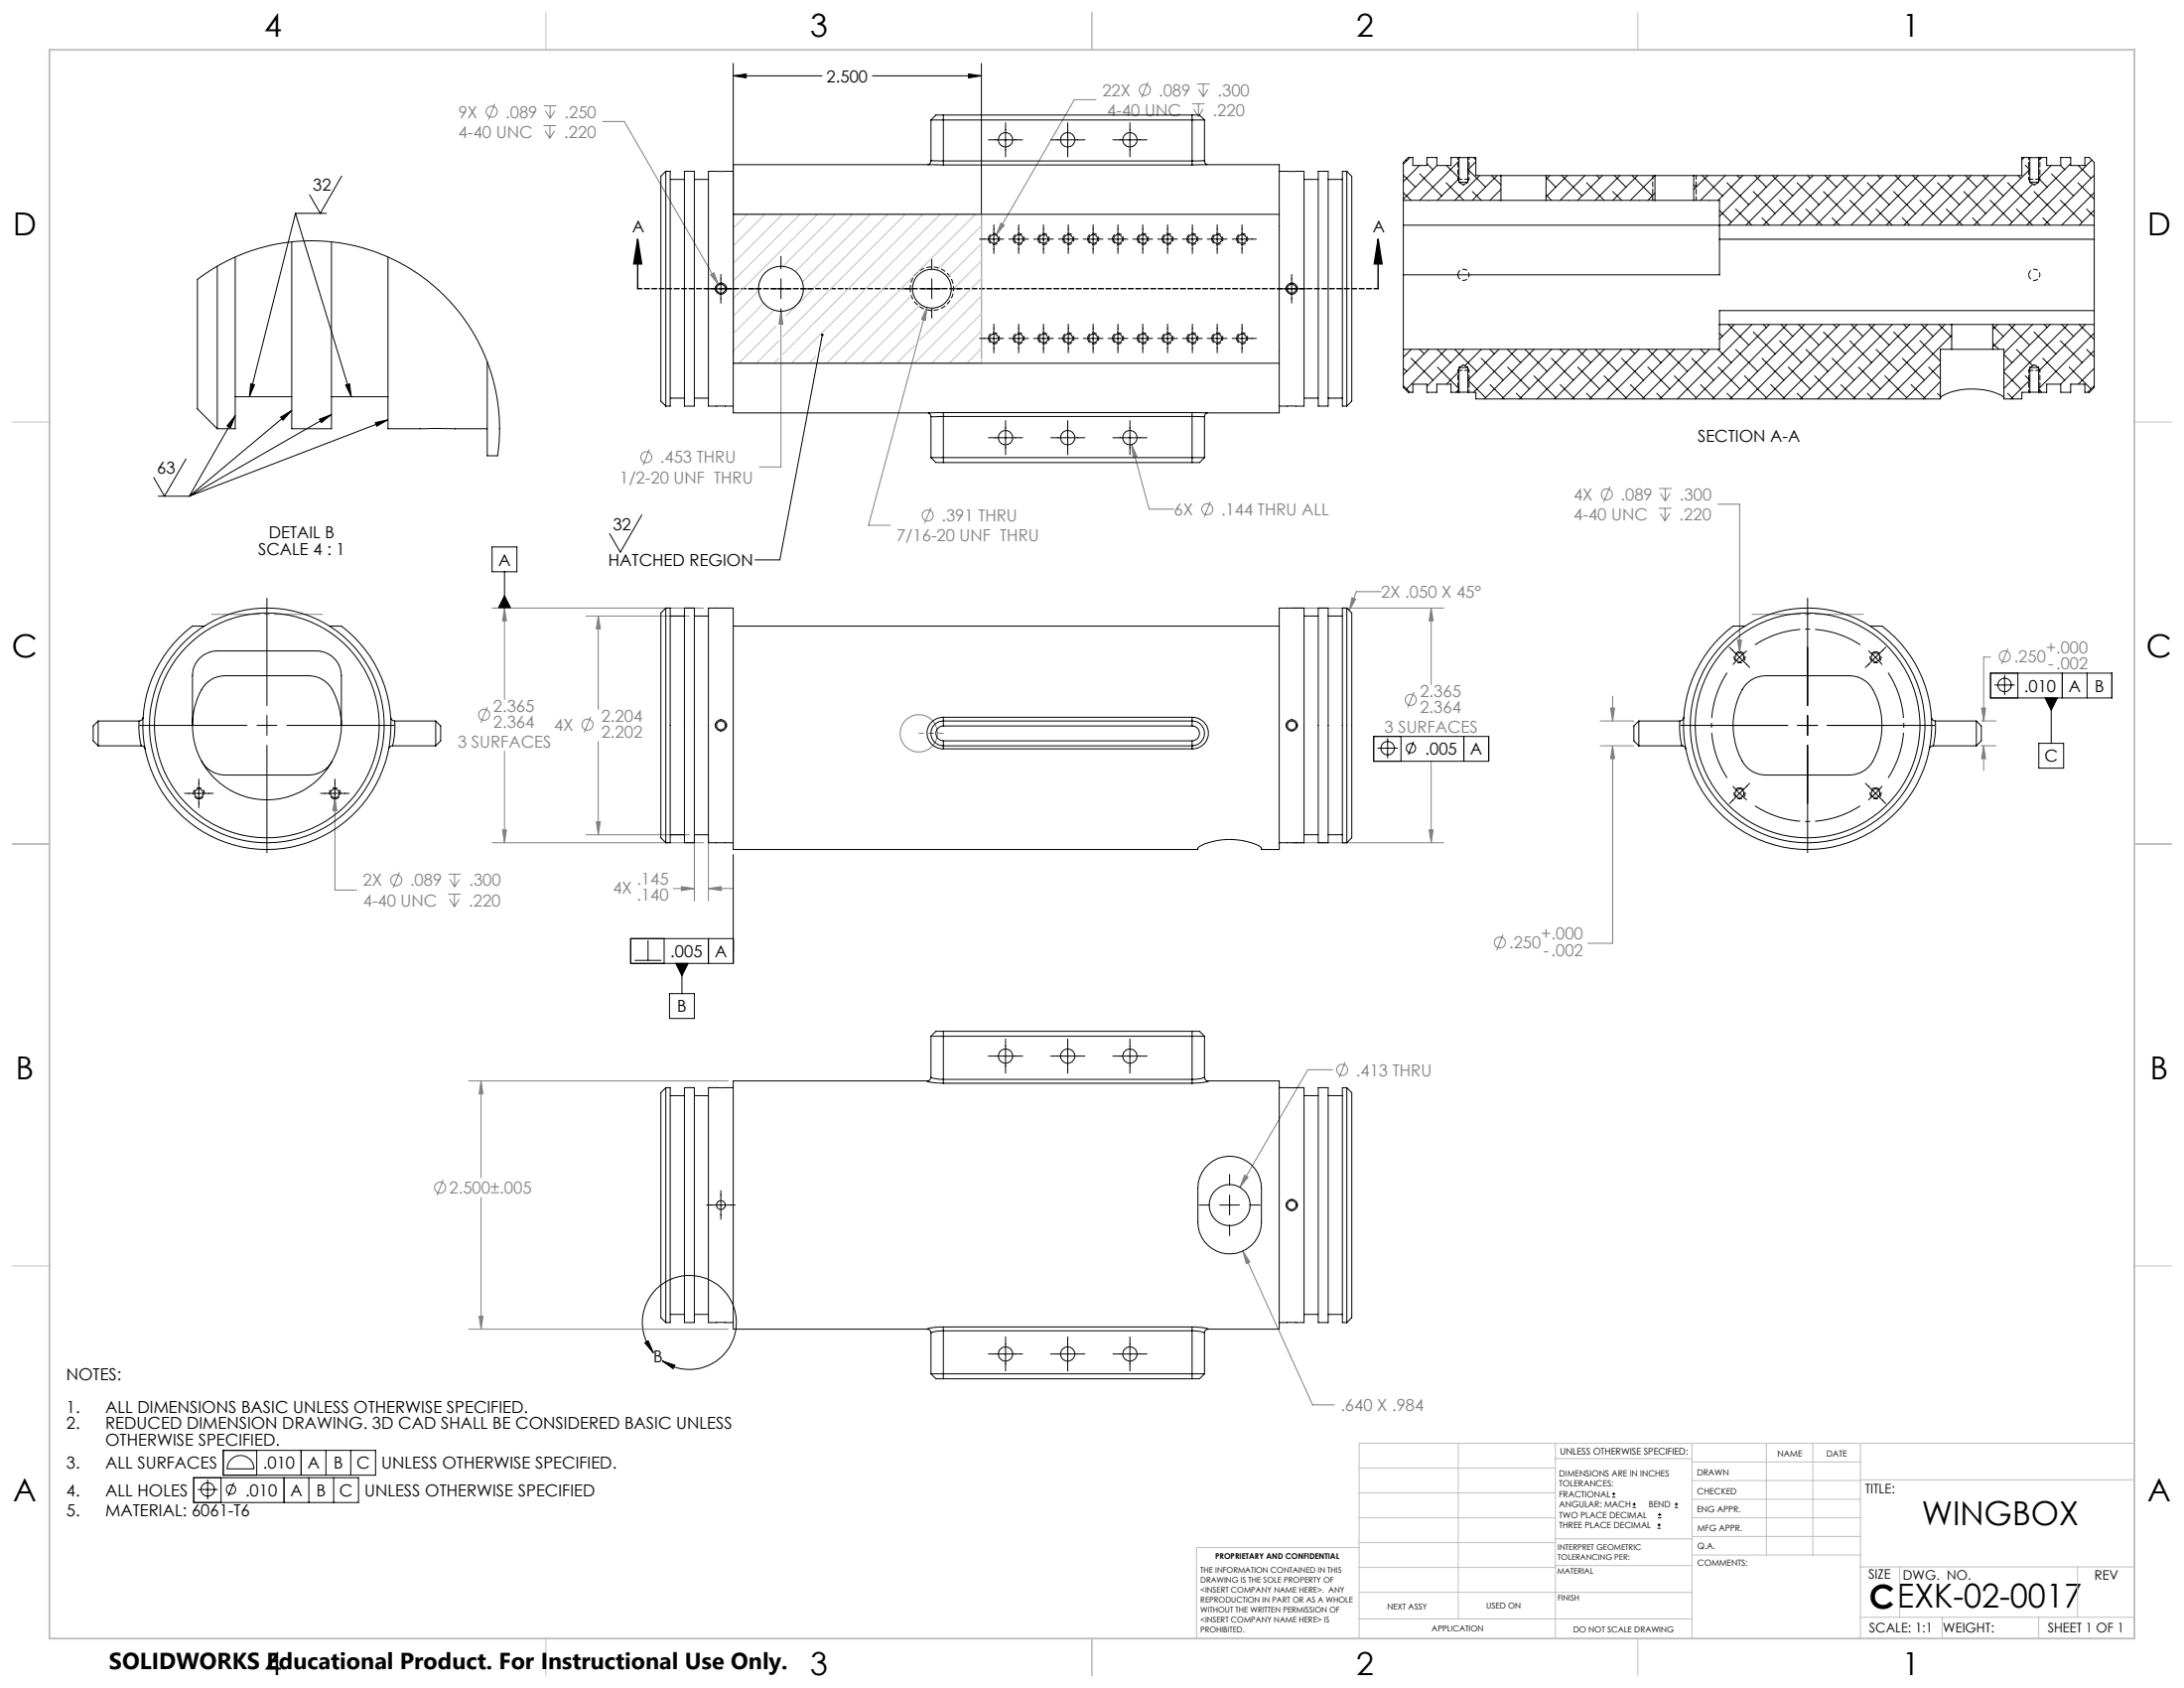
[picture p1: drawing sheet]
<svg xmlns="http://www.w3.org/2000/svg" width="559mm" height="432mm" viewBox="0 0 559 432" stroke-linecap="round" stroke-linejoin="round" font-family="sans-serif">
<g fill="none" stroke="#808080" stroke-width=".25">
<path d="M126.6 26.6l-1.6 4M139.1 32.1h3.2M139.1 27.1h3.2M139.5 33.4l1.2 2M139.5 28.3l1.3 2M140.7 32.1v3.3M140.8 27.1v3.2M141.9 33.4l-1.2 2M142 28.3l-1.2 2M154.2 31.1h5.5l24.2 41.8M280.4 25.5h-5.5l-20.1 34.7M293.7 21l-1.6 4"/>
<path d="M305 26.6h3.2M305.4 27.9l1.2 1.9M306.2 21.5h3.3M306.6 26.6v3.2M306.7 22.8l1.2 1.9M307.8 27.9l-1.2 1.9M307.9 21.5v3.2M309.1 22.8l-1.2 1.9M256.1 57.1l.9 .5-2.2 2.6zM181.8 70.3l.9-.5 1.2 3.1zM199.8 79.6l.5 3.3h-1zM199.8 79.6v39.9h-5.5"/>
<path d="M237.1 78.6l-.3 3.4-1-.3zM237.1 78.6l-14.9 55.8h5.6M166.2 114.9l-1.7 4.1M289.6 113.7l1.3 3.1-1 .3zM289.6 113.7l4.4 16.5h6.4M238.2 129.9l-1.6 4M309.7 128.2l-1.6 4.1M411.9 124.4l-1.6 4.1M424.4 130h3.2M424.5 125h3.2M424.8 131.3l1.2 1.9M424.9 126.2l1.2 2"/>
<path d="M426 130v3.2M426.1 125v3.2M427.2 131.3l-1.2 1.9M427.3 126.2l-1.2 2M439.5 129h5.6v38M125.9 155.5h54.1M129.1 155.5l.5 3.3h-1zM129.1 155.5v23.4M149.9 157.6h26.5M153.1 157.6l.5 3.3h-1zM153.1 157.6v23.9M330.6 155.5h38.8"/>
<path d="M345.9 152.9l1 .3-1.7 3zM353.4 151.3h-6.4l-1.8 4.9M366.2 155.5l.5 3.3h-1zM366.2 155.5v19.6M361.8 177l-1.6 4M412.6 178.1v6.3M444.6 163.7h1l-.5 3.3zM509.3 168.1h-1.8v16.3M513.8 165.9l-1.7 4M124.7 180.8l-1.7 4.1M129.1 192.2v23.4M151.1 183.3l-1.6 4.1"/>
<path d="M153.1 189.7v23.8M366.2 194.7v20.9M409.4 184.4h8.6M409.4 190.8h8.6M412.1 181.1h1l-.5 3.3zM412.6 190.8l.5 3.3h-1zM412.6 190.8v50.5h-6.3M506.9 184.4h3.8M506.9 190.8h3.8M507 181.1h1l-.5 3.3zM507.5 190.8l.5 3.3h-1zM507.5 190.8v6.3"/>
<path d="M85.7 204.1l.5 3.3h-1zM85.7 204.1v23.6h5.5M125.9 215.6h54.1M128.6 212.3h1l-.5 3.3zM149.9 213.5h26.5M152.6 210.2h1l-.5 3.3zM177.7 214.8v15.7M181.3 214.8v15.7M330.6 215.6h38.8M365.7 212.3h1l-.5 3.3zM102.2 223.1l-1.6 4.1M114.7 228.7h3.2"/>
<path d="M114.7 223.6h3.2M115 230l1.3 2M115.1 224.9l1.2 2M116.3 228.7v3.3M116.3 223.6v3.3M117.5 230l-1.2 2M117.5 224.9l-1.2 2M172.3 227.3h5.4M174.3 226.8l3.4 .5-3.4 .5zM181.3 227.3l3.3-.5v1zM181.3 227.3h6.3M384.6 239.1l-1.7 4"/>
<path d="M119.9 276.5h66.4M123.1 276.5l.5 3.3h-1zM123.1 276.5v24.7M341 273.6h-6.4l-17.3 30.1M344.2 271.7l-1.6 4M113.4 301.8l-1.6 4M123.1 306.3v33.7M318.5 300.6l.8 .5-2 2.6zM122.6 336.7h1l-.5 3.3zM318 320l1.8 2.8-.9 .5zM318 320l17.8 39.4h5.6M119.9 340h66.4"/>
<circle cx="125.8" cy="28.6" r="1.42"/>
<circle cx="292.9" cy="23" r="1.4"/>
<circle cx="165.4" cy="117" r="1.4"/>
<circle cx="237.4" cy="131.9" r="1.41"/>
<circle cx="308.9" cy="130.3" r="1.41"/>
<circle cx="411.1" cy="126.5" r="1.41"/>
<circle cx="361" cy="179" r="1.42"/>
<circle cx="512.9" cy="167.9" r="1.41"/>
<circle cx="123.9" cy="182.8" r="1.41"/>
<circle cx="150.3" cy="185.4" r="1.4"/>
<circle cx="235.1" cy="187.6" r="4.8"/>
<circle cx="101.4" cy="225.2" r="1.41"/>
<circle cx="383.8" cy="241.1" r="1.41"/>
<circle cx="343.4" cy="273.7" r="1.41"/>
<circle cx="112.6" cy="303.8" r="1.41"/>
</g>
<g fill="none" stroke="#000" stroke-width=".25">
<path d="M187.6 19.4l3.3-.5v1zM187.6 16.2v75.5M187.6 19.4h22.7M223.2 19.4h27.9M247.8 18.9l3.3 .5-3.3 .5zM251.1 16.2v75.5M252.9 35.8h8.8M257.3 31.4v8.7M268.8 35.8h8.8M273.2 31.4v8.7M284.7 35.8h8.8M289.1 31.4v8.7"/>
<path d="M75.6 54.6h7.9M75.6 54.6l-11.8 46.9M75.6 54.6l14.3 46.9M87.4 45l-5.4 9.6-2.8-4.8M254.3 57.5v7.3M260.6 57.5v7.3M267 57.5v7.3M273.3 57.5v7.3M279.7 57.5v7.3M286 57.5v7.3M292.4 57.5v7.3M298.7 57.5v7.3"/>
<path d="M305.1 57.5v7.3M311.4 57.5v7.3M317.8 57.5v7.3M180.8 73.9h7.3M184.4 70.2v7.3M191.5 73.9h3.2M197.3 73.9h5.1M199.8 65.6v3.2M199.8 71.3v5.1M199.8 79v3.2M204.9 73.9h3.2M230.9 73.9h2.4"/>
<path d="M235.9 73.9h5M238.4 66.4v2.4M238.4 71.3v5.1M238.4 79v2.4M243.5 73.9h2.4M250.6 61.2h6.2M258.1 61.2h5.1M264.4 61.2h5.1M270.8 61.2h5.1M277.1 61.2h5.1M283.5 61.2h5.1M289.8 61.2h5.1"/>
<path d="M296.2 61.2h5.1M302.5 61.2h5.1M308.9 61.2h5.1M315.2 61.2h6.3M326.8 73.9h7.4M330.5 70.2v7.3M64.1 98.2l1 .2-1.3 3.1zM88.4 98.5l1-.3 .5 3.3zM210.4 85.7l-10.9 57.5h-6.3M250.6 86.6h6.2M254.3 82.9v7.3M258.1 86.6h5.1"/>
<path d="M260.6 82.9v7.3M264.4 86.6h5.1M267 82.9v7.3M270.8 86.6h5.1M273.3 82.9v7.3M277.1 86.6h5.1M279.7 82.9v7.3M283.5 86.6h5.1M286 82.9v7.3M289.8 86.6h5.1M292.4 82.9v7.3M296.2 86.6h5.1"/>
<path d="M298.7 82.9v7.3M302.5 86.6h5.1M305.1 82.9v7.3M308.9 86.6h5.1M311.4 82.9v7.3M315.2 86.6h6.3M317.8 82.9v7.3M47.6 117.4l-5.5 9.5-2.8-4.7M60.2 106.3l-1.2 3.1-.9-.5zM60.2 106.3l-11.8 20.6M71.8 106.7l2.8-1.7-2.2 2.5zM74.6 105l-26.2 21.9"/>
<path d="M81.7 107.2l3.1-1.2-2.6 2.1zM84.8 106l-36.4 20.9M96 108.1l3.3-.7-2.9 1.6zM99.3 107.4l-50.9 19.5M252.9 112h8.8M257.3 107.6v8.7M268.8 112h8.8M273.2 107.6v8.7M284.7 112h8.8M289.1 107.6v8.7M40.5 126.9h7.9M125.9 139.9h6.4v6.4h-6.4z"/>
<path d="M164.2 131.7l-5.5 9.6-2.7-4.8M68.3 153v27.5M129.1 152.4l1.6 3.1h-3.2zM129.1 146.3v9.2M462.5 153v27.5M442.5 165.6l5.2 5.1M447 166.5l-1.7 1.4-1.9 2.1M478 166.5l1.7 1.4 1.9 2.1M482.5 165.6l-5.2 5.1M509.3 172.2h31v6.3h-31zM510.3 175.2h5.2M512.9 172.6v5.2"/>
<path d="M516.3 172.2v6.3M523.2 178.5h3.2l-1.6 3.2zM524.8 178.5v11.6M527.6 172.2v6.3M534 172.2v6.3M35.7 185.6h27.5M50.9 199.3v7.3M65.8 185.6h5M68.3 183v5.1M68.3 190.6v27.5M73.4 185.6h27.5M85.7 199.3v7.3"/>
<path d="M351.5 188.4h29.4v6.3h-29.4zM352.5 191.4h5.1M355 188.8v5.2M358.5 188.4v6.3M361.7 189.7l-1.4 3.4M374.5 188.4v6.3M429.9 185.6h27.5M460 185.6h5M462.5 183v5.1M462.5 190.6v27.5M467.6 185.6h27.5M521.7 190.1h6.3v6.4h-6.3z"/>
<path d="M47.2 203h7.3M82 203h7.4M187.6 218.6v27.9h-26.2v-6.4h26.2M443.4 201.1l1.5 1.6 2.1 1.9M447.7 200.4l-5.2 5.2M477.3 200.4l5.2 5.2M481.6 201.1l-3.6 3.5M162.4 245.7h6.8M165.8 240.5v5.2M169.9 240.1v6.4M171.3 254.2h6.4v6.3h-6.4zM172.9 246.5h3.2l-1.6 3.1z"/>
<path d="M174.5 246.5v7.7M181.3 240.1v6.4M252.9 270.2h8.8M257.3 265.8v8.7M268.8 270.2h8.8M273.2 265.8v8.7M284.7 270.2h8.8M289.1 265.8v8.7M180.8 308.3h7.3M184.4 304.6v7.3M306.8 308.3h2.7M312.1 308.3h5"/>
<path d="M314.6 300.5v2.7M314.6 305.7v5.1M314.6 313.3v2.8M319.7 308.3h2.7M165 343.5l.8-.5 1.4 3zM167.2 346a12 12 0 0 1 6-19.3 12 12 0 0 1 15 13.6 12 12 0 0 1-18.7 7.9M169.5 348.2l3.2 1-.5 .9zM252.9 346.4h8.8M257.3 342v8.7M268.8 346.4h8.8M273.2 342v8.7M284.7 346.4h8.8"/>
<path d="M289.1 342v8.7M49.6 378h42.1v6.4h-42.1zM53.1 378.5v5.1M56.6 378v6.4M57.1 371h39v6.4h-39zM58.9 373.6a3.4 3.4 0 0 1 3.8-1.1 3.4 3.4 0 0 1 2.3 3.2h-6.9l.2-1.2zM59.8 379.3l-1.4 3.4M65.7 371v6.4M72.7 378v6.4M77 371v6.4M79 378v6.4M83.4 371v6.4"/>
<path d="M85.4 378v6.4M89.7 371v6.4M50.6 381h5.1M412.5 383h.8M412.5 382.1h.8M412.9 381.7v.9M417.7 385.6h.8M417.7 384.8h.8M418.1 384.4v.8M424.1 390.9h.8M424.1 390.1h.8M424.2 388.3h.9"/>
<path d="M424.2 387.5h.9M424.5 389.7v.8M424.6 387v.9M428.5 385.6h.8M428.5 384.8h.8M428.9 384.4v.8"/>
<circle cx="512.9" cy="175.2" r="1.71"/>
<circle cx="355" cy="191.4" r="1.72"/>
<circle cx="361" cy="191.4" r="1.2"/>
<circle cx="53.1" cy="381" r="1.72"/>
<circle cx="59.1" cy="381" r="1.2"/>
</g>
<path d="M163.2 61.2l1 6.3h-2.1zM163.2 61.2v12.7M352.6 61.2l1 6.3h-2zM352.6 61.2v12.7" fill="none" stroke="#000" stroke-width=".35"/>
<g fill="none" stroke="#000" stroke-width=".25" stroke-dasharray="1.3 .6" stroke-linecap="butt">
<path d="M183 73.8a1.42 1.42 0 0 1 2.1-1.2 1.42 1.42 0 0 1 .2 2.4 1.42 1.42 0 0 1-2.2-1l-.1-.2M185.9 73.8a1.42 1.42 0 0 0-2.1-1.2 1.42 1.42 0 0 0-.1 2.4 1.42 1.42 0 0 0 2.2-1v-.2M252.9 61.1a1.42 1.42 0 0 1 2.1-1.2 1.42 1.42 0 0 1 .1 2.4 1.42 1.42 0 0 1-2.2-1v-.2M259.2 61.1a1.42 1.42 0 0 1 2.1-1.2 1.42 1.42 0 0 1 .2 2.4 1.42 1.42 0 0 1-2.2-1l-.1-.2M265.6 61.1a1.42 1.42 0 0 1 2.1-1.2 1.42 1.42 0 0 1 .1 2.4 1.42 1.42 0 0 1-2.2-1v-.2M271.9 61.1a1.42 1.42 0 0 1 2.1-1.2 1.42 1.42 0 0 1 .2 2.4 1.42 1.42 0 0 1-2.2-1l-.1-.2M278.3 61.1a1.42 1.42 0 0 1 2.1-1.2 1.42 1.42 0 0 1 .1 2.4 1.42 1.42 0 0 1-2.2-1v-.2M284.6 61.1a1.42 1.42 0 0 1 2.1-1.2 1.42 1.42 0 0 1 .2 2.4 1.42 1.42 0 0 1-2.2-1l-.1-.2M291 61.1a1.42 1.42 0 0 1 2.1-1.2 1.42 1.42 0 0 1 .1 2.4 1.42 1.42 0 0 1-2.2-1v-.2M297.3 61.1a1.42 1.42 0 0 1 2.1-1.2 1.42 1.42 0 0 1 .2 2.4 1.42 1.42 0 0 1-2.2-1l-.1-.2M303.7 61.1a1.42 1.42 0 0 1 2.1-1.2 1.42 1.42 0 0 1 .1 2.4 1.42 1.42 0 0 1-2.2-1v-.2M310 61.1a1.42 1.42 0 0 1 2.1-1.2 1.42 1.42 0 0 1 .2 2.4 1.42 1.42 0 0 1-2.2-1l-.1-.2"/>
<path d="M316.4 61.1a1.42 1.42 0 0 1 2.1-1.2 1.42 1.42 0 0 1 .1 2.4 1.42 1.42 0 0 1-2.2-1v-.2M329.1 73.8a1.42 1.42 0 0 1 2.1-1.2 1.42 1.42 0 0 1 .1 2.4 1.42 1.42 0 0 1-2.2-1v-.2M331.9 73.8a1.42 1.42 0 0 0-2-1.2 1.42 1.42 0 0 0-.2 2.4 1.42 1.42 0 0 0 2.2-1v-.2M373 70.3a1.42 1.42 0 0 0 2.1 1.3 1.42 1.42 0 0 0 .2-2.5 1.42 1.42 0 0 0-2.3 1v.2M519.1 70.3a1.42 1.42 0 0 0 2.1 1.3 1.42 1.42 0 0 0 .1-2.5 1.42 1.42 0 0 0-2.2 1v.2M252.9 86.5a1.42 1.42 0 0 1 2.1-1.2 1.42 1.42 0 0 1 .1 2.4 1.42 1.42 0 0 1-2.2-1v-.2M259.2 86.5a1.42 1.42 0 0 1 2.1-1.2 1.42 1.42 0 0 1 .2 2.4 1.42 1.42 0 0 1-2.2-1l-.1-.2M265.6 86.5a1.42 1.42 0 0 1 2.1-1.2 1.42 1.42 0 0 1 .1 2.4 1.42 1.42 0 0 1-2.2-1v-.2M271.9 86.5a1.42 1.42 0 0 1 2.1-1.2 1.42 1.42 0 0 1 .2 2.4 1.42 1.42 0 0 1-2.2-1l-.1-.2M278.3 86.5a1.42 1.42 0 0 1 2.1-1.2 1.42 1.42 0 0 1 .1 2.4 1.42 1.42 0 0 1-2.2-1v-.2M284.6 86.5a1.42 1.42 0 0 1 2.1-1.2 1.42 1.42 0 0 1 .2 2.4 1.42 1.42 0 0 1-2.2-1l-.1-.2M291 86.5a1.42 1.42 0 0 1 2.1-1.2 1.42 1.42 0 0 1 .1 2.4 1.42 1.42 0 0 1-2.2-1v-.2"/>
<path d="M297.3 86.5a1.42 1.42 0 0 1 2.1-1.2 1.42 1.42 0 0 1 .2 2.4 1.42 1.42 0 0 1-2.2-1l-.1-.2M303.7 86.5a1.42 1.42 0 0 1 2.1-1.2 1.42 1.42 0 0 1 .1 2.4 1.42 1.42 0 0 1-2.2-1v-.2M310 86.5a1.42 1.42 0 0 1 2.1-1.2 1.42 1.42 0 0 1 .2 2.4 1.42 1.42 0 0 1-2.2-1l-.1-.2M316.4 86.5a1.42 1.42 0 0 1 2.1-1.2 1.42 1.42 0 0 1 .1 2.4 1.42 1.42 0 0 1-2.2-1v-.2M445.1 166.7a1.42 1.42 0 0 1 1.3 2.1 1.42 1.42 0 0 1-2.5 .1 1.42 1.42 0 0 1 1-2.2h.2M479.9 166.7a1.42 1.42 0 0 1 1.3 2.1 1.42 1.42 0 0 1-2.5 .1 1.42 1.42 0 0 1 1-2.2h.2M183 185.5a1.42 1.42 0 0 0 2.1 1.3 1.42 1.42 0 0 0 .2-2.4 1.42 1.42 0 0 0-2.2 1l-.1 .1M185.9 185.5a1.42 1.42 0 0 1-2.1 1.3 1.42 1.42 0 0 1-.1-2.4 1.42 1.42 0 0 1 2.2 1v.1M329.1 185.5a1.42 1.42 0 0 0 2.1 1.3 1.42 1.42 0 0 0 .1-2.4 1.42 1.42 0 0 0-2.2 1v.1M331.9 185.5a1.42 1.42 0 0 1-2 1.3 1.42 1.42 0 0 1-.2-2.4 1.42 1.42 0 0 1 2.2 1v.1M50.9 204.4a1.42 1.42 0 0 1-1.3-2.1 1.42 1.42 0 0 1 2.5-.2 1.42 1.42 0 0 1-1 2.3h-.2M85.7 204.4a1.42 1.42 0 0 1-1.3-2.1 1.42 1.42 0 0 1 2.5-.2 1.42 1.42 0 0 1-1 2.3h-.2"/>
<path d="M445.1 201.5a1.42 1.42 0 0 1 1.3 2.1 1.42 1.42 0 0 1-2.5 .1 1.42 1.42 0 0 1 1-2.2h.2M479.9 201.5a1.42 1.42 0 0 1 1.3 2.1 1.42 1.42 0 0 1-2.5 .1 1.42 1.42 0 0 1 1-2.2h.2M329.1 308.3a1.42 1.42 0 0 0 2.1 1.2 1.42 1.42 0 0 0 .1-2.4 1.42 1.42 0 0 0-2.2 1v.2M331.9 308.3a1.42 1.42 0 0 1-2 1.2 1.42 1.42 0 0 1-.2-2.4 1.42 1.42 0 0 1 2.2 1v.2"/>
</g>
<path d="M232.9 73.8a5.6 5.6 0 0 1 8.2-4.8 5.6 5.6 0 0 1 .3 9.5 5.6 5.6 0 0 1-8.5-4.3v-.4" fill="none" stroke="#000" stroke-width=".25" stroke-dasharray="1.3 .6" stroke-dashoffset=".3" stroke-linecap="butt"/>
<path d="M441.9 172.1a24.6 24.6 0 0 0 0 26.9M476 164.9a24.6 24.6 0 0 0-27 0M483.1 199a24.6 24.6 0 0 0 0-26.9M449 206.1a24.6 24.6 0 0 0 27 0" fill="none" stroke="#000" stroke-width=".25" stroke-dasharray="15.2 1.3 1.3 1.3" stroke-dashoffset="2.9" stroke-linecap="butt"/>
<path d="M352.6 73.8h-189.4" fill="none" stroke="#000" stroke-width=".35" stroke-dasharray="1.3 .6" stroke-dashoffset=".2"/>
<g fill="none" stroke="#c0c0c0" stroke-width=".25">
<path d="M139.7 3.2v9.5M279.4 3.2v9.5M419.1 3.2v9.5M187.6 54.8h63.5v38.1h-63.5zM191.2 54.8l-3.6 3.6M195.7 54.8l-8.1 8.1M200.2 54.8l-12.6 12.6M204.7 54.8l-17.1 17.1M209.2 54.8l-21.6 21.5M213.7 54.8l-13.4 13.3M218.2 54.8l-14.7 14.7M222.6 54.8l-17.3 17.3"/>
<path d="M227.1 54.8l-26 26.1M231.6 54.8l-31.3 31.3M236.1 54.8l-35.8 35.8M240.6 54.8l-38.1 38.1M245.1 54.8l-35.1 35.1M249.6 54.8l-38.1 38.1M251.1 57.7l-11.3 11.4M194.1 74.4l-6.5 6.5M195.4 77.5l-7.8 7.8M198.1 79.3l-10.5 10.5M233.6 75.2l-17.6 17.7M235.5 77.9l-15 15"/>
<path d="M239.1 78.8l-.9 .9M251.1 62.3l-8.7 8.6M251.1 66.7l-7.8 7.8M251.1 71.2l-15.7 15.7M251.1 75.7l-17.2 17.2M198.5 83.4l-9.5 9.5M199.3 91.6l-1.3 1.3M199.3 87.1l-5.8 5.8M208.7 91.2l-1.7 1.7M234 88.3l-4.6 4.6M235.3 82.6l-10.3 10.3M251.1 80.2l-12.7 12.7"/>
<path d="M251.1 84.7l-8.2 8.2M251.1 89.2l-3.7 3.7M3.1 107.9h9.6M546.1 107.9h9.5M3.1 215.9h9.6M546.1 215.9h9.5M3.1 323.8h9.6M546.1 323.8h9.5M347.7 375.6h50.3M373.1 369.2v44.9M398 369.2v49.9M398 373.1h34.9"/>
<path d="M432.9 369.2v49.9M432.9 378.7h43.1M432.9 374h43.1M451.9 369.2v28.6M463.8 369.2v28.6M476 369.2v49.9M476 378.6h70.1M546.1 369.2h-198.4v49.9M347.7 394.6h50.3M347.7 388.3h50.3M347.7 381.9h50.3M347.7 395.9h-41.6v23.2"/>
<path d="M398 393.6h35M432.9 383.5h43.1M432.9 388.3h43.1M432.9 393h43.1M433 397.8h43M139.7 419.1v9.6M279.4 419.1v9.6M347.7 414.1h85.2M347.7 401h50.3M347.7 407.3h50.3M398 407.4h34.9M398 400.5h35"/>
<path d="M419.1 419.1v9.6M476 413.7h70.1M476 400.8h70.1M486.1 400.8v12.9M496.9 413.7v5.4M521.6 413.7v5.4M531.6 400.8v12.9"/>
</g>
<path d="M12.7 12.7h533.4v406.4h-533.4z" fill="none" stroke="#c0c0c0" stroke-width=".5"/>
<path d="M54.1 157.2h28.4M476.7 157.2h-28.4" fill="none" stroke="#808080" stroke-width=".25" stroke-dasharray="15.2 1.3 1.3 1.3" stroke-dashoffset="2.9"/>
<path d="M241.4 187.6h-6.3" fill="none" stroke="#808080" stroke-width=".25" stroke-dasharray="15.2 1.3 1.3 1.3" stroke-dashoffset="14"/>
<path d="M373 45.9h2.9M519.1 45.9h2.8M375.9 94.7h-2.9M521.9 94.7h-2.8" fill="none" stroke="#000" stroke-width=".25" stroke-dasharray="1.3 .6" stroke-dashoffset=".2"/>
<path d="M373 40.3v5.6M375.9 40.3v5.6M519.1 40.3v5.6M521.9 40.3v5.6M373 100.3v-5.6M375.9 100.3v-5.6M519.1 100.3v-5.6M521.9 100.3v-5.6" fill="none" stroke="#000" stroke-width=".25" stroke-dasharray="1.3 .6" stroke-dashoffset=".7"/>
<path d="M373 45.9l.3 .5M375.9 45.9l-.3 .5M519.1 45.9l.3 .5M521.9 45.9l-.3 .5M373 94.7l.3-.5M375.9 94.7l-.3-.5M519.1 94.7l.3-.5M521.9 94.7l-.3-.5" fill="none" stroke="#000" stroke-width=".25" stroke-dasharray="1.3 .6"/>
<path d="M422.9 44.9v6.4M434 44.9v6.4" fill="none" stroke="#000" stroke-width=".25" stroke-dasharray="1.3 .6" stroke-dashoffset=".3"/>
<g fill="#000">
<path d="M187.6 19.4l3.3-.5v1zM247.8 18.9l3.3 .5-3.3 .5z"/>
<path d="M352.6 61.2l1 6.3h-2zM163.2 61.2l1 6.3h-2.1z"/>
<path d="M169.5 348.2l3.2 1-.5 .9zM165 343.5l.8-.5 1.4 3z"/>
</g>
<path d="M85.7 204.1l-.5 3.3h1zM129.1 155.5l.5 3.3h-1zM128.6 212.3h1l-.5 3.3zM153.1 157.6l.5 3.3h-1zM152.6 210.2h1l-.5 3.3zM174.3 226.8l3.4 .5-3.4 .5zM181.3 227.3l3.3-.5v1zM345.9 152.9l1 .3-1.7 3zM365.7 212.3h1l-.5 3.3zM366.2 155.5l.5 3.3h-1zM444.6 163.7l.5 3.3 .5-3.3zM507 181.1h1l-.5 3.3zM507.5 190.8l.5 3.3h-1zM412.1 181.1h1l-.5 3.3zM412.6 190.8l.5 3.3h-1zM181.8 70.3l2.1 2.6-1.2-3.1zM256.1 57.1l-1.3 3.1 2.2-2.6zM289.6 113.7l.3 3.4 1-.3zM199.8 79.6l-.5 3.3h1zM237.1 78.6l-1.3 3.1 1 .3zM122.6 336.7h1l-.5 3.3zM123.1 276.5l.5 3.3h-1zM318.5 300.6l-1.2 3.1 2-2.6zM318 320l.9 3.3 .9-.5z" fill="#808080"/>
<path d="M129.1 152.4l-1.6 3.1h3.2zM172.9 246.5l1.6 3.1 1.6-3.1zM523.2 178.5l1.6 3.2 1.6-3.2zM210.2 85.4a.34 .34 0 0 0-.1 .5 .34 .34 0 0 0 .6-.1 .34 .34 0 0 0-.2-.5l-.1 .4 .1-.4zM96 108.1l3.3-.7-2.9 1.6zM81.7 107.2l3.1-1.2-2.6 2.1zM71.8 106.7l2.8-1.7-2.2 2.5zM60.2 106.3l-1.2 3.1-.9-.5zM64.1 98.2l1 .2-1.3 3.1zM88.4 98.5l1-.3 .5 3.3z" fill="#000"/>
<g fill="none" stroke="#000" stroke-width=".25">
<path d="M238.2 30.7h70M238.2 30.7v10.5M241.4 29.4h-1.9l-1.3 1.3M241.4 29.4v11.8M241.4 29.4h63.6M305 29.4h1.9l1.3 1.3M305 29.4v11.8M308.2 30.7v10.5M170.4 43.8l-1.3 1.3v57.5l1.3 1.3M170.4 43.8v60.1M170.4 43.8h1.1v60.1h-1.1M171.5 45.9h3.6"/>
<path d="M175.1 43.8h2.6v60.1h-2.6zM177.7 45.9h3.6M187.6 43.8h-6.3v60.1h6.3M187.6 54.8v38.1M187.6 54.8h139.7M238.2 41.2l-.1 .5-.6 .4M238.2 41.2h3.2M241.4 42.2l-53.8-.1v12.7M241.4 41.2v1M241.4 42.2h63.6M241.4 41.2h63.6M305 42.2l22.3-.1v12.7"/>
<path d="M305 41.2v1M305 41.2h3.2M308.2 41.2l.2 .6 .5 .3M327.3 43.8h6.4v60.1h-6.4M327.3 54.8v38.1M333.7 45.9h3.6M337.3 43.8h2.5v60.1h-2.5zM339.8 45.9h3.7M344.6 43.8v60.1M344.6 43.8l1.3 1.3v57.5l-1.3 1.3M344.6 43.8h-1.1v60.1h1.1M359.1 51.3v6.3"/>
<path d="M359.1 57.6v12.7M359.1 57.6h176.7M359.1 51.3h24.9M359.1 49.3l2 2M359.1 44.8l3.1 3.1M359.7 40.9l.2 .2M360.8 40.3l-1.7 1.7M363.2 42.3l-4.1 4.2M363.3 44.5l5.6 5.6M365.1 41.8l1.5 1.6M365.2 40.3l-.1 .1M365.5 51.2v.1"/>
<path d="M367.7 42.3l-8.6 8.6M370 46.7l4.5 4.6M370.1 42.3l3.2 3.2M373.3 40.3h2.3M373.3 46.6h2.3M373.3 40.3h-2v2h-3.7v-2h-2.5v2h-3.6v-2h-1.2l-1.2 1.3v9.7M373.3 40.3v6.3M373.3 46.6l1.1 .7 1.2-.7M373.3 41.2l-10.1 10.1M373.3 45.7l-5.6 5.6M375.6 40.3h2v4.6h6.4M375.6 40.3v6.3"/>
<path d="M375.6 43.3l4.5 4.6M376.7 49l2.3 2.3M377 40.3l.6 .6M377.6 41.4l-2 2M378.6 44.9l-6.4 6.4M381.6 44.9l2.4 2.4M383 44.9l-6.3 6.4M383.5 51.2v.1M384 51.3h11.6M384 44.9h11.6M384 44.9v6.4M384 48.4l-2.8 2.9"/>
<path d="M395.6 51.3h27.8M395.6 44.9h27.8M395.6 44.9v6.4M395.6 49.8l1.4 1.5M395.6 45.4l2.5 2.5M396.5 44.9l-.9 1M399.6 44.9l5.2 5.2M401 44.9l-5.4 5.5M401.4 51.2l.1 .1M405.5 44.9l-6.3 6.4M405.9 46.7l4.6 4.6M408.6 44.9l.7 .7"/>
<path d="M410 44.9l-6.4 6.4M412.6 49l2.3 2.3M413.1 44.9l2.9 3M414.5 44.9l-6.4 6.4M417.6 44.9l5.2 5.2M419 44.9l-6.4 6.4M419.4 51.2v.1M423.4 51.3h10M423.4 44.9h10M423.4 44.9v6.4M423.4 49.4l-1.8 1.9M423.4 44.9l-6.3 6.4"/>
<path d="M433.4 51.3h6.5v9.9M433.4 44.9v6.4M433.4 47.2l.6 .7M435.5 44.9l5.2 5.2M437 44.9l-3.6 3.6M437.3 51.2l.1 .1M439.9 53.8l3.1 3M441.4 44.9l-6.3 6.4M441.9 46.7l5.6 5.7M444.1 53.5l4.1 4.1M444.5 44.9l.7 .7M445.9 44.9l-6.3 6.4"/>
<path d="M448.6 49l5.6 5.6M449 44.9l2.9 3M450.4 44.9l-10.5 10.5M450.8 55.7l1.9 1.9M453.5 44.9l5.2 5.2M454.9 44.9l-12.7 12.7M455.3 51.2l5.6 5.6M459.4 44.9l-12.7 12.7M459.8 46.7l5.6 5.7M462.1 53.5l4.1 4.1M462.5 44.9l.7 .7M463.9 44.9l-12.7 12.7"/>
<path d="M466.5 49l5.7 5.6M467 44.9l2.9 3M468.4 44.9l-12.7 12.7M468.8 55.7l1.9 1.9M471.5 44.9l5.1 5.2M472.9 44.9l-12.7 12.7M473.3 51.2l5.6 5.6M477.3 44.9l-12.7 12.7M477.8 46.7l5.6 5.7M480 53.5l4.2 4.1M480.4 44.9l.7 .7M481.8 44.9l-12.7 12.7"/>
<path d="M484.5 49l5.6 5.6M484.9 44.9l3 3M486.3 44.9l-12.7 12.7M486.8 55.7l1.8 1.9M489.4 44.9l5.2 5.2M490.8 44.9l-12.7 12.7M491.2 51.2l5.7 5.6M495.3 44.9l-12.7 12.7M495.7 46.7l5.6 5.7M498 53.5l4.1 4.1M498.4 44.9l.7 .7M499.8 44.9l-12.7 12.7"/>
<path d="M502.5 49l5.6 5.6M502.9 44.9l2.9 3M504.3 44.9l-12.7 12.7M504.7 55.7l1.9 1.9M507.4 44.9l5.2 5.2M508.8 44.9l-12.7 12.7M509.2 51.2l5.6 5.6M513.3 44.9l-12.7 12.7M513.7 46.7l5.6 5.7M515.9 53.5l4.2 4.1M516.4 44.9l.7 .7M517.9 40.3l-.6 .6"/>
<path d="M518.2 42.3l1.2 1.1M519.4 40.3h2.2M519.4 46.6h2.2M519.4 40.3h-2.1v4.6h-83.9M519.4 40.3v6.3M519.4 46.6l1.1 .7 1.1-.7M519.4 43.3l-14.3 14.3M520.1 47.1l-10.5 10.5M520.4 49l5.6 5.6M521.6 40.3h2.1v2h3.6M521.6 40.3v6.3M521.6 45.7l2.2 2.2"/>
<path d="M522.4 40.3l-.8 .8M522.7 55.7l1.8 1.9M524.8 42.3l-3.2 3.2M524.9 44.5l5.6 5.6M527.2 51.2l5.6 5.6M527.2 42.3l1.1 1.1M527.3 42.3v-2h2.5v2h3.6v-2h1.2l1.2 1.3v16M529.7 40.3l.1 .1M529.8 41.8l-15.8 15.8M531.6 46.7l4.2 4.2M531.7 42.3l3.3 3.3M533.9 53.5l1.9 2"/>
<path d="M535.2 40.9l-16.7 16.7M535.8 57.6v3.6M535.8 44.8l-12.8 12.8M535.8 49.3l-8.3 8.3M535.8 53.8l-3.8 3.8M55.6 68.1v41.6M60.2 65.8v43.9h-4.6M74.6 61.9v47.8h10.2v-47.8M99.3 65.8v43.9h25.4M359.1 70.3v19.1M439.9 61.2v9.1h-80.8M439.9 61.2h95.9"/>
<path d="M535.8 61.2v18.2M535.8 79.4h-95.9v3.6M535.8 79.4v3.6M124.7 92.6v24h2.6l.5-5.5-.2-6.1-.9-5.8-1.5-5.3-1.9-4.6-3.2-5.8-3.9-5.1-3.8-4-5.2-4.2-3.8-2.4-3.9-2-6.7-2.4-5.5-1.2-6.7-.6-5.5 .2-5.9 1-5.6 1.6-3.9 1.6-5.3 2.8-3.9 2.7v33.1l5.1 5.1M187.6 92.9v12.7h53.8M187.6 92.9h139.7M327.3 92.9v12.7h-22.3M359.1 89.4v9.7l1.2 1.3h1.2v-2.1h3.6v2.1h2.5v-2.1h3.7v2.1h2M359.1 98.7l1.7 1.7M359.1 94.2l.8 .8M361 91.7l5.6 5.6M361.1 89.4l-2 2"/>
<path d="M363.2 89.4l1.2 1.1M365.5 89.4l-6.4 6.4M367.7 89.4l3.4 3.4M367.8 93.9l5.5 5.5M370 89.4l-10.3 10.3M372.3 89.4l5.6 5.6M373.3 94h2.3M373.3 94v6.4M373.3 94l1.1-.7 1.2 .7M373.3 95.1l-3.2 3.2M373.3 99.6l-.8 .8M374.5 89.4l-9.4 9.4"/>
<path d="M375.6 94v6.4M375.6 97.2l4.5 4.5M379 91.7l5.6 5.6M379 89.4l-4.2 4.2M381.2 89.4l1.1 1.1M381.2 98.4l3.7 3.7M383.5 89.4l-7.9 7.9M385.7 89.4l3.4 3.4M385.7 93.9l5.6 5.6M388 89.4l-11 11M390.2 89.4l5.6 5.6M392.5 96.1l5.6 5.6"/>
<path d="M392.5 89.4l-12.7 12.7M396.9 91.7l5.7 5.6M397 89.4l-12.7 12.7M399.2 89.4l1.1 1.1M399.2 98.4l3.7 3.7M401.5 89.4l-12.7 12.7M403.6 89.4l3.4 3.4M403.7 93.9l5.6 5.6M405.9 89.4l-12.7 12.7M408.2 89.4l5.6 5.6M410.4 96.1l5.6 5.6M410.5 89.4l-12.7 12.7"/>
<path d="M414.9 91.7l5.6 5.6M414.9 89.4l-12.7 12.7M417.1 89.4l1.2 1.1M417.2 98.4l3.6 3.7M419.4 89.4l-12.7 12.7M421.6 89.4l3.4 3.4M421.6 93.9l5.6 5.6M423.9 89.4l-12.7 12.7M426.1 89.4l5.6 5.6M428.4 96.1l5.6 5.6M428.4 89.4l-12.7 12.7M432.9 91.7l5.6 5.6"/>
<path d="M432.9 89.4l-12.7 12.7M435.1 89.4l1.1 1.1M435.1 98.4l3.7 3.7M437.4 89.4l-12.7 12.7M439.6 89.4l3.4 3.4M439.6 93.9l5.6 5.6M439.9 83v6.4h-80.8M439.9 83h59.5M439.9 85.3l.8 .7M442.2 83l5.3 5.3M443.7 83l-3.8 3.8M444.1 89.4l5.6 5.6"/>
<path d="M446.3 96.1l5.6 5.6M448.2 83l-19 19.1M448.6 84.9l5.6 5.6M450.8 91.7l5.6 5.6M451.2 83l.7 .8M452.7 83l-19 19.1M453.1 98.4l3.6 3.7M455.3 87.2l5.6 5.6M455.7 83l3 3M457.2 83l-19 19.1M457.6 93.9l5.6 5.6M460.2 83l5.2 5.3"/>
<path d="M461.7 83l-19 19.1M462.1 89.4l5.6 5.6M464.3 96.1l5.6 5.6M466.2 83l-19.1 19.1M466.5 84.9l5.7 5.6M468.8 91.7l5.6 5.6M469.1 83l.8 .8M470.7 83l-19.1 19.1M471 98.4l3.7 3.7M473.3 87.2l5.6 5.6M473.6 83l3 3M475.2 83l-19.1 19.1"/>
<path d="M475.5 93.9l5.6 5.6M478.1 83l5.3 5.3M479.7 83l-19.1 19.1M480 89.4l5.6 5.6M482.2 96.1l5.7 5.6M484.2 83l-19.1 19.1M484.5 84.9l5.6 5.6M486.8 91.7l5.6 5.6M487.1 83l.8 .8M488.6 83l-19 19.1M489 98.4l3.7 3.7M491.2 87.2l5.3 5.2"/>
<path d="M491.6 83l3 3M493.1 83l-19 19.1M493.5 93.9l3 3M496.1 83l3.3 3.3M496.5 93.1l-9 9M496.5 97.6l-4.4 4.5M497.6 83l-19 19.1M499.4 89.4h10.5M499.4 83h10.5M499.4 89.4h-2.9v12.7h-118.9v-1.7h-2M499.4 83v6.4M499.4 85.8l-16.3 16.3"/>
<path d="M509.9 89.4h2.8v12.7h4.6v-1.7h2.1M509.9 83v6.4M509.9 83h25.9M509.9 87.8l1.5 1.6M509.9 83.3l2.7 2.7M511.1 83l-1.2 1.2M512.7 95.2l4.4 4.3M512.7 90.7l2.1 2.1M514 83l5.3 5.3M515.6 83l-5.7 5.8M515.9 89.4l4.2 4.2M518.2 96.1l1.2 1.2"/>
<path d="M519.4 94h2.2M519.4 94v6.4M519.4 94l1.1-.7 1.1 .7M519.4 97.2l-4.9 4.9M520.1 83l-7.4 7.3M520.4 84.9l5.6 5.6M521.6 94v6.4M521.6 99.6l.8 .8M522.7 91.7l5.6 5.6M523 83l.8 .8M524.5 83l-11.8 11.9M527.2 87.2l5.6 5.6"/>
<path d="M527.3 98.3h-3.6v2.1h-2.1M527.5 83l3 3M529.1 83l-16.4 16.3M529.4 93.9l5.6 5.6M532 83l3.8 3.9M533.5 83l-11.9 11.9M533.9 89.4l1.9 2M535.8 83v16.1l-1.2 1.3h-1.2v-2.1h-3.6v2.1h-2.5v-2.1M535.8 85.2l-14.2 14.2M535.8 89.7l-8.6 8.6M535.8 94.2l-4.1 4.1M535.8 98.7l-1.6 1.7"/>
<path d="M60.2 101.5h14.4M84.8 101.5h14.5M171.5 101.8h3.6M177.7 101.8h3.6M237.5 105.6l.4 .3 .3 .6v10.6M238.2 117.1h70M238.2 117.1l1.3 1.2h1.9M238.2 106.5h3.2M241.4 105.6v.9M241.4 106.5v11.8M241.4 105.6h63.6M241.4 106.5h63.6"/>
<path d="M241.4 118.3h63.6M305 105.6v.9M305 106.5h3.2M305 106.5v11.8M308.2 117.1l-1.3 1.2h-1.9M308.2 106.5v10.6M308.9 105.6l-.4 .2-.3 .7M333.7 101.8h3.6M339.8 101.8h3.7M365.1 100.2l.1 .2M373.3 100.4h2.3M387.9 100.6l1.5 1.5"/>
<path d="M405.9 100.6l1.5 1.5M423.9 100.6l1.4 1.5M441.9 100.6l1.4 1.5M459.8 100.6l1.5 1.5M477.8 100.6l1.4 1.5M495.7 100.6l.8 .8M496.5 101.8a9.8 9.8 0 0 1 5.9-2.2 15.7 15.7 0 0 1 10.2 1.9l.1 .3M513.7 100.6l1.4 1.5M519.4 100.4h2.2M529.8 100.2l-.1 .2M170.4 155.5h1.1v60.1h-1.1M170.4 155.5v60.1"/>
<path d="M170.4 155.5l-1.3 1.3v57.5l1.3 1.3M171.5 157.6h3.6M175.1 155.5h2.6v60.1h-2.6zM177.7 157.6h3.6M333.7 157.6h3.6M337.3 155.5h2.5v60.1h-2.5zM339.8 157.6h3.7M344.6 155.5v60.1M344.6 155.5l1.3 1.3v57.5l-1.3 1.3M344.6 155.5h-1.1v60.1h1.1M52.3 160.2h-3.1a31.8 31.8 0 0 0-4.4 46.7 31.8 31.8 0 0 0 47 0 31.8 31.8 0 0 0-4.5-46.7h-3M187.6 160.2v57.1h118.9v-.3a6.9 6.9 0 0 1 3.9-1.8 16.5 16.5 0 0 1 12.3 1.6l.1 .5h4.5v-57.1"/>
<path d="M187.6 160.2v-4.7h-6.3v60.1h6.3M187.6 160.2h139.7M327.3 160.2v-4.7h6.4v60.1h-6.4M446.5 160.2h-3.1a31.8 31.8 0 0 0-4.4 46.7 31.8 31.8 0 0 0 47 0 31.8 31.8 0 0 0-4.5-46.7h-3M446.9 174.9a6.6 6.6 0 0 1 4.9-2h21.4a7.1 7.1 0 0 1 6.8 5.1 18.4 18.4 0 0 1-1.9 18.2 7.2 7.2 0 0 1-4.9 2.1h-21.4a7.1 7.1 0 0 1-6.8-5.2 18.5 18.5 0 0 1 1.9-18.2zM25.1 184.4v6.4M25.1 184.4l-1.3 1.3v3.8l1.3 1.3M25.1 184.4h10.5M25.1 190.8h11M35.6 184.4a20.4 20.4 0 0 0 .5 6.4M36.1 190.8a.99 .99 0 0 1 1 .8M36.6 183.5a1.03 1.03 0 0 1-1 .9"/>
<path d="M49.2 185.6a19.1 19.1 0 0 0 19.1 19 19.1 19.1 0 0 0 19-19M49.2 185.6v-12.7a6.3 6.3 0 0 1 6.4-6.4h25.4a6.4 6.4 0 0 1 6.3 6.4v12.7M49.2 185.6a17.6 17.6 0 0 1 3.4-10.7 6.8 6.8 0 0 1 5-2h21.4a7.4 7.4 0 0 1 7 5.7l1 3.4 .3 3.6M51.6 194.7a6.8 6.8 0 0 0 6 3.6h21.4a6.9 6.9 0 0 0 6-3.6M100 183.5a1.03 1.03 0 0 0 1 .9M100.4 190.8a.99 .99 0 0 0-1 .8M100.4 190.8h11.1M101 184.4a18.7 18.7 0 0 1-.6 6.4M101 184.4h10.5M111.5 184.4v6.4M111.5 184.4l1.2 1.3v3.8l-1.2 1.3M241.4 185.7a1.91 1.91 0 0 0-2 1.9 1.91 1.91 0 0 0 2 1.9"/>
<path d="M241.4 184.4a3.2 3.2 0 0 0-3.2 3.2 3.2 3.2 0 0 0 3.2 3.2M241.4 183.5a4 4 0 0 0-4.2 4 4 4 0 0 0 4.2 4.1M241.4 183.5v.9M241.4 190.8v.8M241.4 184.4h63.6M241.4 190.8h63.6M241.4 185.7h63.6M241.4 189.5h63.6M241.4 184.4v1.3M241.4 189.5v1.3M241.4 183.5h63.6M241.4 191.6h63.6"/>
<path d="M305 184.4a3.2 3.2 0 0 1 3.2 3.2 3.2 3.2 0 0 1-3.2 3.2M305 185.7a1.91 1.91 0 0 1 1.9 1.9 1.91 1.91 0 0 1-1.9 1.9M305 183.5a4 4 0 0 1 4.2 4 4 4 0 0 1-4.2 4.1M305 190.8v.8M305 183.5v.9M305 184.4v1.3M305 189.5v1.3M419.3 184.4v6.4M419.3 184.4l-1.3 1.3v3.8l1.3 1.3M419.3 184.4h10.5M419.3 190.8h11M429.8 184.4a19.6 19.6 0 0 0 .5 6.4"/>
<path d="M430.3 190.8a.99 .99 0 0 1 1 .8M430.8 183.5a1.03 1.03 0 0 1-1 .9M494.2 183.5a1.03 1.03 0 0 0 1 .9M494.6 190.8a.99 .99 0 0 0-1 .8M494.6 190.8h11.1M495.2 184.4a18.7 18.7 0 0 1-.6 6.4M495.2 184.4h10.5M505.7 184.4l1.2 1.3v3.8l-1.2 1.3M505.7 184.4v6.4M171.5 213.5h3.6M177.7 213.5h3.6M333.7 213.5h3.6"/>
<path d="M339.8 213.5h3.7M170.4 278.2l-1.3 1.3v57.5l1.3 1.3M170.4 278.2v60.1M170.4 278.2h1.1v60.1h-1.1M175.1 278.2h2.6v60.1h-2.6zM187.6 278.2h-6.3v60.1h6.3M238.2 265.1v10.7l-.7 .7M238.2 265.1h70M238.2 275.6l1.2 .3 2 .2M241.4 277.1a11.8 11.8 0 0 1-4.2-.5l.3-.1h-49.9v63.5h49.8M241.4 276.1v1M241.4 263.8h-1.9l-1.3 1.3"/>
<path d="M241.4 263.8v12.3M241.4 277.1h63.6M241.4 276.1h63.6M241.4 263.8h63.6M305 277.1h.2a8.7 8.7 0 0 0 4-.6h-.3h18.4v63.5h-18.4M305 276.1v1M305 263.8h1.9l1.3 1.3M305 263.8v12.3M308.2 275.6l-.9 .3-2.3 .2M308.2 275.6l.2 .6 .5 .3M308.2 265.1v10.5M327.3 278.2h6.4v60.1h-6.4"/>
<path d="M337.3 278.2h2.5v60.1h-2.5zM344.6 278.2v60.1M344.6 278.2l1.3 1.3v57.5l-1.3 1.3M344.6 278.2h-1.1v60.1h1.1M171.5 280.3h3.6M177.7 280.3h3.6M309.2 297.8a8.2 8.2 0 0 1 9.3-1.1 8.2 8.2 0 0 1 4.3 8.3v5.4a9.4 9.4 0 0 1-2.8 8.3 8.2 8.2 0 0 1-9.2 1.1 8.2 8.2 0 0 1-4.3-8.3v-5.4a9.4 9.4 0 0 1 2.7-8.3zM333.7 280.3h3.6M339.8 280.3h3.7M171.5 336.2h3.6M177.7 336.2h3.6M241.4 339.4v1"/>
<path d="M241.4 339.4l-2.6 .2-1.6 .4h.3M241.4 339.4h63.6M305 339.4v1M305 339.4a11.3 11.3 0 0 1 4.2 .6h-.3M333.7 336.2h3.6M339.8 336.2h3.7M237.5 340l.4 .3 .3 .7M238.2 351.4h70M238.2 351.4l1.3 1.3h1.9M238.2 341v10.4M241.4 340.4l-2.3 .2-.9 .4M241.4 340.4v12.3"/>
<path d="M241.4 340.4h63.6M241.4 352.7h63.6M305 340.4l2 .2 1.2 .4M305 340.4v12.3M308.2 351.4l-1.3 1.3h-1.9M308.2 341v10.4M308.9 340l-.6 .4-.1 .6"/>
<circle cx="257.3" cy="35.8" r="1.84"/>
<circle cx="273.2" cy="35.8" r="1.84"/>
<circle cx="289.1" cy="35.8" r="1.84"/>
<circle cx="184.4" cy="73.9" r="1.14"/>
<circle cx="199.8" cy="73.9" r="5.8"/>
<circle cx="238.4" cy="73.9" r="5"/>
<circle cx="254.3" cy="61.1" r="1.13"/>
<circle cx="260.6" cy="61.1" r="1.13"/>
<circle cx="267" cy="61.1" r="1.13"/>
<circle cx="273.3" cy="61.1" r="1.13"/>
<circle cx="279.7" cy="61.1" r="1.13"/>
<circle cx="286" cy="61.1" r="1.13"/>
<circle cx="292.4" cy="61.1" r="1.13"/>
<circle cx="298.7" cy="61.1" r="1.13"/>
<circle cx="305.1" cy="61.1" r="1.13"/>
<circle cx="311.4" cy="61.1" r="1.13"/>
<circle cx="317.8" cy="61.1" r="1.13"/>
<circle cx="330.5" cy="73.9" r="1.14"/>
<circle cx="254.3" cy="86.5" r="1.13"/>
<circle cx="260.6" cy="86.5" r="1.13"/>
<circle cx="267" cy="86.5" r="1.13"/>
<circle cx="273.3" cy="86.5" r="1.13"/>
<circle cx="279.7" cy="86.5" r="1.13"/>
<circle cx="286" cy="86.5" r="1.13"/>
<circle cx="292.4" cy="86.5" r="1.13"/>
<circle cx="298.7" cy="86.5" r="1.13"/>
<circle cx="305.1" cy="86.5" r="1.13"/>
<circle cx="311.4" cy="86.5" r="1.13"/>
<circle cx="317.8" cy="86.5" r="1.13"/>
<circle cx="257.3" cy="112" r="1.84"/>
<circle cx="273.2" cy="112" r="1.84"/>
<circle cx="289.1" cy="112" r="1.84"/>
<circle cx="445.1" cy="168.2" r="1.13"/>
<circle cx="479.9" cy="168.2" r="1.12"/>
<circle cx="68.3" cy="185.6" r="28.8"/>
<circle cx="68.3" cy="185.6" r="30"/>
<circle cx="184.4" cy="185.6" r="1.12"/>
<circle cx="330.5" cy="185.6" r="1.12"/>
<circle cx="462.5" cy="185.6" r="28.7"/>
<circle cx="462.5" cy="185.6" r="30"/>
<circle cx="50.9" cy="203" r="1.13"/>
<circle cx="85.7" cy="203" r="1.13"/>
<circle cx="445.1" cy="203" r="1.14"/>
<circle cx="479.9" cy="203" r="1.13"/>
<circle cx="257.3" cy="270.2" r="1.83"/>
<circle cx="273.2" cy="270.2" r="1.83"/>
<circle cx="289.1" cy="270.2" r="1.83"/>
<circle cx="184.4" cy="308.3" r="1.13"/>
<circle cx="314.6" cy="308.3" r="5.2"/>
<circle cx="330.5" cy="308.3" r="1.13"/>
<circle cx="257.3" cy="346.4" r="1.83"/>
<circle cx="273.2" cy="346.4" r="1.83"/>
<circle cx="289.1" cy="346.4" r="1.83"/>
</g>
<g font-size="8.5">
<text x="491.7" y="390.1">WINGBOX</text>
<text x="478.3" y="411.4">CEXK-02-0017</text>
</g>
<g font-size="8.1">
<text x="67.6" y="9.3">4</text>
<text x="207.3" y="9.3">3</text>
<text x="347" y="9.3">2</text>
<text x="486.7" y="9.3">1</text>
<text x="3.3" y="60.1">D</text>
<text x="549.4" y="60.1">D</text>
<text x="3" y="168">C</text>
<text x="549.1" y="168">C</text>
<text x="4" y="276">B</text>
<text x="550.1" y="276">B</text>
<text x="3.3" y="383.9">A</text>
<text x="549.4" y="383.9">A</text>
<text x="67.6" y="428.4">4</text>
<text x="207.3" y="428.4">3</text>
<text x="347" y="428.4">2</text>
<text x="486.7" y="428.4">1</text>
</g>
<text font-size="5.9" x="27.9" y="427">SOLIDWORKS Educational Product. For Instructional Use Only.</text>
<g font-size="4.2">
<text x="211.5" y="21">2.500</text>
<text x="80" y="48.9">32</text>
<text x="161.8" y="59.3">A</text>
<text x="351.2" y="59.3">A</text>
<text x="434.4" y="113.1">SECTION A-A</text>
<text x="40.2" y="121.2">63</text>
<text x="68.8" y="137.7">DETAIL B</text>
<text x="156.8" y="135.5">32</text>
<text x="66.1" y="141.9">SCALE 4 : 1</text>
<text x="127.5" y="144.7">A</text>
<text x="155.7" y="144.8">HATCHED REGION</text>
<text x="517.9" y="177">.010</text>
<text x="529.3" y="177">A</text>
<text x="536" y="177">B</text>
<text x="364.6" y="193.1">.005</text>
<text x="376.2" y="193.1">A</text>
<text x="523.1" y="194.9">C</text>
<text x="171.5" y="244.8">.005</text>
<text x="182.9" y="244.8">A</text>
<text x="173.3" y="258.9">B</text>
<text x="17" y="353.1">NOTES:</text>
<text x="167.2" y="348.5">B</text>
<text x="17" y="361.4">1.</text>
<text x="17" y="365.6">2.</text>
<text x="27" y="361.4">ALL DIMENSIONS BASIC UNLESS OTHERWISE SPECIFIED.</text>
<text x="27" y="365.6">REDUCED DIMENSION DRAWING. 3D CAD SHALL BE CONSIDERED BASIC UNLESS</text>
<text x="27" y="369.8">OTHERWISE SPECIFIED.</text>
<text x="17" y="375.8">3.</text>
<text x="27" y="375.8">ALL SURFACES</text>
<text x="67.3" y="375.8">.010</text>
<text x="78.7" y="375.8">A</text>
<text x="85.4" y="375.8">B</text>
<text x="91.2" y="375.8">C</text>
<text x="97.6" y="375.8">UNLESS OTHERWISE SPECIFIED.</text>
<text x="17" y="382.8">4.</text>
<text x="27" y="382.8">ALL HOLES</text>
<text x="62.7" y="382.8">.010</text>
<text x="74.3" y="382.8">A</text>
<text x="81" y="382.8">B</text>
<text x="86.9" y="382.8">C</text>
<text x="93.2" y="382.8">UNLESS OTHERWISE SPECIFIED</text>
<text x="17" y="387.9">5.</text>
<text x="27" y="387.9">MATERIAL: 6061-T6</text>
</g>
<g font-size="4.2" fill="#808080">
<text x="282" y="24.5">22X</text>
<text x="283.3" y="29.6">4-40 UNC</text>
<text x="296.4" y="24.5">.089</text>
<text x="310.3" y="29.6">.220</text>
<text x="311.5" y="24.5">.300</text>
<text x="117.3" y="30.1">9X</text>
<text x="117.3" y="35.2">4-40 UNC</text>
<text x="129.3" y="30.1">.089</text>
<text x="144.3" y="35.2">.220</text>
<text x="144.4" y="30.1">.250</text>
<text x="168.9" y="118.5">.453 THRU</text>
<text x="158.5" y="123.6">1/2-20 UNF THRU</text>
<text x="300.4" y="131.8">6X</text>
<text x="312.4" y="131.8">.144 THRU ALL</text>
<text x="402.6" y="128">4X</text>
<text x="414.7" y="128">.089</text>
<text x="429.7" y="128">.300</text>
<text x="240.9" y="133.4">.391 THRU</text>
<text x="402.7" y="133.1">4-40 UNC</text>
<text x="429.7" y="133.1">.220</text>
<text x="229.4" y="138.5">7/16-20 UNF THRU</text>
<text x="353.4" y="152.9">2X .050 X 45°</text>
<text x="523.5" y="167.2">+.000</text>
<text x="515.3" y="169.4">.250</text>
<text x="524.1" y="171.3">-.002</text>
<text x="363.3" y="178.3">2.365</text>
<text x="126.2" y="182.1">2.365</text>
<text x="153.9" y="184.6">2.204</text>
<text x="363.3" y="182.4">2.364</text>
<text x="117.1" y="191.2">3 SURFACES</text>
<text x="126.2" y="186.2">2.364</text>
<text x="141.8" y="186.9">4X</text>
<text x="153.9" y="188.7">2.202</text>
<text x="354.2" y="187.4">3 SURFACES</text>
<text x="92.8" y="226.7">2X</text>
<text x="104.9" y="226.7">.089</text>
<text x="120" y="226.7">.300</text>
<text x="162.9" y="226.4">.145</text>
<text x="92.9" y="231.8">4-40 UNC</text>
<text x="119.9" y="231.8">.220</text>
<text x="156.8" y="228.6">4X</text>
<text x="162.9" y="230.5">.140</text>
<text x="386.1" y="242.6">.250</text>
<text x="394.3" y="240.4">+.000</text>
<text x="394.9" y="244.5">-.002</text>
<text x="346.9" y="275.2">.413 THRU</text>
<text x="114.9" y="305.3">2.500±.005</text>
<text x="343" y="361">.640 X .984</text>
</g>
<g font-size="3.4">
<text x="477.2" y="381.9">TITLE:</text>
<text x="478.1" y="404">SIZE</text>
<text x="486.9" y="404">DWG. NO.</text>
<text x="535.9" y="404.1">REV</text>
<text x="478.2" y="417.6">SCALE: 1:1</text>
<text x="497.1" y="417.7">WEIGHT:</text>
<text x="523.9" y="417.6">SHEET 1 OF 1</text>
</g>
<text font-size="2.4" x="399.2" y="372.1">UNLESS OTHERWISE SPECIFIED:</text>
<g font-size="2.2">
<text x="398.9" y="377.7">DIMENSIONS ARE IN INCHES</text>
<text x="434.2" y="377.3">DRAWN</text>
<text x="454.8" y="372.5">NAME</text>
<text x="467.3" y="372.6">DATE</text>
<text x="398.9" y="380.3">TOLERANCES:</text>
<text x="398.9" y="383">FRACTIONAL</text>
<text x="434.3" y="382.2">CHECKED</text>
<text x="398.9" y="385.6">ANGULAR: MACH</text>
<text x="398.9" y="388.3">TWO PLACE DECIMAL</text>
<text x="421.9" y="385.6">BEND</text>
<text x="434.2" y="386.9">ENG APPR.</text>
<text x="398.9" y="390.9">THREE PLACE DECIMAL</text>
<text x="434.3" y="391.6">MFG APPR.</text>
<text x="434.3" y="396.3">Q.A.</text>
<text x="434.3" y="400.5">COMMENTS:</text>
</g>
<g font-size="2.1">
<text x="354.9" y="411.6">NEXT ASSY</text>
<text x="380.3" y="411.6">USED ON</text>
<text x="366.3" y="417.4">APPLICATION</text>
<text x="402.5" y="417.5">DO NOT SCALE DRAWING</text>
</g>
<g font-size="2">
<text x="310.9" y="398.8">PROPRIETARY AND CONFIDENTIAL</text>
<text x="398.6" y="396.5">INTERPRET GEOMETRIC</text>
<text x="398.6" y="399">TOLERANCING PER:</text>
<text x="307.2" y="402.4">THE INFORMATION CONTAINED IN THIS</text>
<text x="307.2" y="404.9">DRAWING IS THE SOLE PROPERTY OF</text>
<text x="307.2" y="407.5">&lt;INSERT COMPANY NAME HERE&gt;. ANY</text>
<text x="398.5" y="402.6">MATERIAL</text>
<text x="307.2" y="410">REPRODUCTION IN PART OR AS A WHOLE</text>
<text x="307.2" y="412.5">WITHOUT THE WRITTEN PERMISSION OF</text>
<text x="398.5" y="409.4">FINISH</text>
<text x="307.2" y="415">&lt;INSERT COMPANY NAME HERE&gt; IS</text>
<text x="307.2" y="417.6">PROHIBITED.</text>
</g>
</svg>
